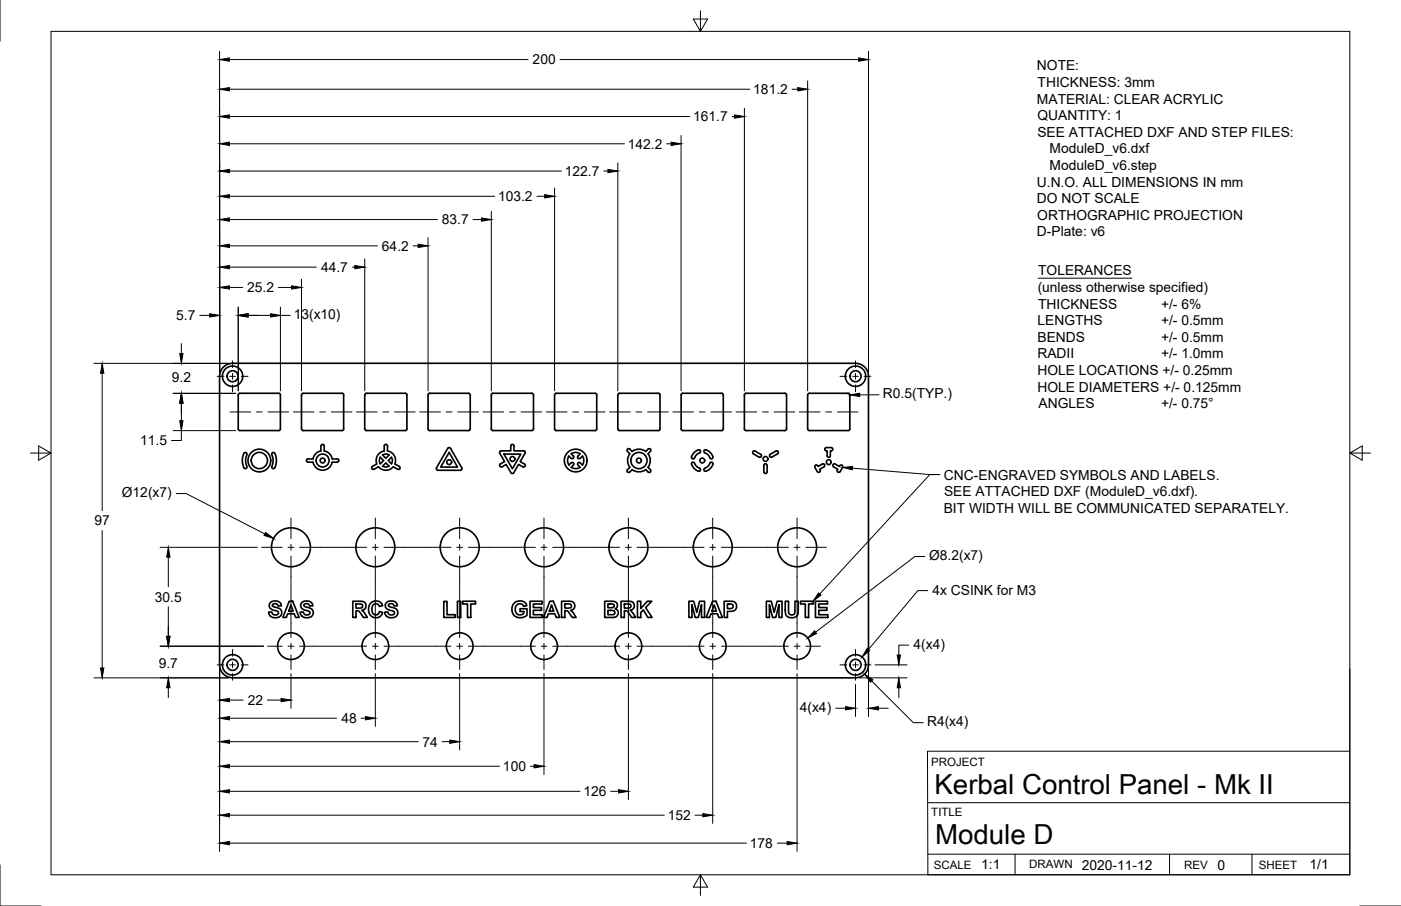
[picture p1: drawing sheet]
<svg xmlns="http://www.w3.org/2000/svg" width="432mm" height="279mm" viewBox="0 0 432 279" stroke-linecap="round" stroke-linejoin="round" font-family="sans-serif">
<!-- layer: Visible -->
<g fill="none" stroke="#000" stroke-width=".51">
<path d="M67.7 116v89M67.7 116a4 4 0 0 1 4-4h192a4 4 0 0 1 4 4v89a4 4 0 0 1-4 4h-192a4 4 0 0 1-4-4M73.7 121.4h12.5l.2 .4v10.7l-.5 .3-12.2-.1-.3-.4v-10.5zM75.2 139.8a5 5 0 0 0 .1 4.6 .5 .5 0 0 0 .6 0 .5 .5 0 0 0 .2-.6M75.2 139.8a.5 .5 0 0 1 .6-.2 .5 .5 0 0 1 .3 .6l-.4 1.8 .4 1.8M84.7 139.8a.5 .5 0 0 0-.7-.2 .5 .5 0 0 0-.2 .6l.4 1.8-.4 1.8M84.7 139.8a4.9 4.9 0 0 1-.2 4.6 .5 .5 0 0 1-.6 0 .5 .5 0 0 1-.1-.6M93 121.5l.4-.2 12.3 .1 .2 .4v10.7l-.5 .3-12.2-.1-.3-.4zM112.5 121.5l.4-.2 12.3 .1 .2 .4v10.7l-.5 .3-12.2-.1-.3-.4zM132 121.5l.4-.2 12.3 .1 .2 .4v10.7l-.5 .3-12.2-.1-.3-.4zM138.1 138.1h.5l.3 .2 3.4 6-.1 .6-7.2 .1-.5-.2v-.5zM138.4 139.5l2.6 4.5h-5.2z"/>
<path d="M151.5 121.5l.4-.2 12.3 .1 .2 .4v10.7l-.5 .3-12.2-.1-.3-.4zM154.5 139h2.9v-1.5a.49 .49 0 0 1 .5-.5 .49 .49 0 0 1 .5 .5v1.5h3M154.5 139l-.4 .1-.1 .5 1.5 2.7-1.3 .8a.49 .49 0 0 0-.2 .7 .49 .49 0 0 0 .7 .2M161.4 139l.3 .1 .2 .5-1.6 2.7 1.4 .8a.5 .5 0 0 1 .1 .7 .5 .5 0 0 1-.6 .2M170.9 121.8v10.5M170.9 121.8l.5-.5 12.3 .1 .2 .4v10.5l-.5 .5h-12l-.5-.5M178.8 140l-.7 .6a.5 .5 0 0 0 0 .7 .5 .5 0 0 0 .7 0l.7-.7 .4 1.4-.4 1.4-.7-.7a.5 .5 0 0 0-.7 0 .5 .5 0 0 0 0 .7l.7 .7M178.8 139.9l-1.4-.4-1.4 .5 .7 .6a.5 .5 0 0 1 0 .7 .5 .5 0 0 1-.7 0l-.7-.6-.4 1.3 .4 1.4 .7-.7a.5 .5 0 0 1 .7 0 .5 .5 0 0 1 0 .7l-.7 .7 1.4 .4 1.4-.4M190.4 121.8v10.5M190.4 121.8l.5-.5 12.3 .1 .2 .4v10.5l-.5 .5h-12l-.5-.5M193.4 139.2l.7 .7a3.5 3.5 0 0 0 0 4.2l-.7 .8a.5 .5 0 0 0 0 .7 .5 .5 0 0 0 .7 0l.7-.8 1.8 .7a3.5 3.5 0 0 0 2.4-.7l.7 .8M199.7 138.5l-.7 .7a3.5 3.5 0 0 0-4.2 0l-.7-.7a.5 .5 0 0 0-.7 0 .5 .5 0 0 0 0 .7"/>
<path d="M199.8 138.5a.5 .5 0 0 1 .7 0 .5 .5 0 0 1 0 .7M200.4 139.2l-.7 .7a3.5 3.5 0 0 1 0 4.2l.7 .8M210 121.5l.4-.2 12.3 .1 .2 .4v10.7l-.5 .3-12.2-.1-.3-.4zM215.3 138.7a.5 .5 0 0 1 .6 .3 .5 .5 0 0 1-.3 .7M215.3 138.7a2.73 2.73 0 0 0-2.1 2.6 .5 .5 0 0 0 .9-.1l.4-.8 1.1-.7M217.3 139.7l1.1 .7 .4 .8M217.6 138.7a.5 .5 0 0 0-.6 .3 .5 .5 0 0 0 .3 .7M217.6 138.7a2.67 2.67 0 0 1 2 2.6 .5 .5 0 0 1-.8-.1M229.5 121.5l.4-.2 12.3 .1 .2 .4v10.7l-.5 .3-12.2-.1-.3-.4zM232.2 140a.5 .5 0 0 1-.2-.7 .5 .5 0 0 1 .7-.2l1.7 1a.5 .5 0 0 1 .2 .7 .5 .5 0 0 1-.7 .2l-1.7-1M239.7 140a.5 .5 0 0 0 .1-.7 .5 .5 0 0 0-.6-.2l-1.8 1a.5 .5 0 0 0-.2 .7 .5 .5 0 0 0 .7 .2l1.7-1M249 121.5l.4-.2 12.3 .1 .2 .4v10.7l-.5 .3-12.2-.1-.3-.4z"/>
<path d="M254.7 139h.2v1.5a.5 .5 0 0 0 .5 .5 .5 .5 0 0 0 .5-.5v-1.5h.3M254.7 139a.5 .5 0 0 1-.5-.5 .5 .5 0 0 1 .5-.5h1.5a.5 .5 0 0 1 .5 .5 .5 .5 0 0 1-.5 .5M94.5 141.8l.4-.3h1.6a2.95 2.95 0 0 1 2.4-2.4v-1.6a.5 .5 0 0 1 .5-.5 .5 .5 0 0 1 .5 .5v1.6a2.98 2.98 0 0 1 2.5 2.4h1.5a.5 .5 0 0 1 .5 .5 .5 .5 0 0 1-.5 .5h-1.5a3 3 0 0 1-3 2.5 3 3 0 0 1-2.9-2.5h-1.6a.5 .5 0 0 1-.4-.7zM114.8 143.8l1.3-.7a2.97 2.97 0 0 1 2.3-4v-1.6a.5 .5 0 0 1 .5-.5 .5 .5 0 0 1 .5 .5v1.6a2.97 2.97 0 0 1 2.3 4l1.4 .7a.5 .5 0 0 1 .2 .7 .5 .5 0 0 1-.7 .2l-1.4-.7M114.8 143.9a.5 .5 0 0 0-.2 .6 .5 .5 0 0 0 .7 .2l1.3-.7a3 3 0 0 0 4.6-.1M117.2 141l1 1-1 1-.3-1.2zM119.9 143.7l-1.2 .3-.8-.3 1-1 1 1.1M119.9 140.3l-1.2-.3-.8 .3 1 1 1-1M120.6 141l.3 1.2-.3 .8-1-1zM154.7 144l1.3-.8 1.5 2.6 .4 .2 .5-.2 1.4-2.6 1.3 .8M155.3 140h5.2l-2.6 4.5zM200.5 144.9a.5 .5 0 0 1 0 .7 .5 .5 0 0 1-.7 0"/>
<path d="M213.2 142.7a.5 .5 0 0 1 .9 .2l.4 .7 1.1 .8a.5 .5 0 0 1 .3 .6 .5 .5 0 0 1-.6 .3 2.74 2.74 0 0 1-2.1-2.6zM218.8 142.9l-.8 1-.7 .5a.5 .5 0 0 0-.3 .6 .5 .5 0 0 0 .6 .3 2.67 2.67 0 0 0 2-2.6 .5 .5 0 0 0-.8 .2M235.4 143.5v2M235.4 143.5a.5 .5 0 0 1 .5-.5 .5 .5 0 0 1 .5 .5v2a.5 .5 0 0 1-.5 .5 .5 .5 0 0 1-.5-.5M251.1 144.1l.8 1.3M252.8 144.9a.5 .5 0 0 1-.2 .7 .5 .5 0 0 1-.7-.2M253.9 144l-1.3 .7 .2 .2M253.9 144a.49 .49 0 0 0 .2-.7 .49 .49 0 0 0-.7-.2l-1.3 .7-.1-.2a.5 .5 0 0 0-.7-.2 .5 .5 0 0 0-.1 .7M256.9 144l1.3 .7-.1 .2M256.9 144a.49 .49 0 0 1-.2-.7 .49 .49 0 0 1 .7-.2l1.3 .7 .2-.2a.5 .5 0 0 1 .6-.2 .5 .5 0 0 1 .2 .7M258.1 144.9a.5 .5 0 0 0 .2 .7 .5 .5 0 0 0 .6-.2M259.7 144.1l-.7 1.3"/>
<path d="M83.3 185.8l.8-.4 1-.1 .6 .2 .7 .5 .3 .8-1 .1-.3-.6-.5-.1h-.6l-.4 .4 .2 .4 2 .7 .6 .5 .1 1.1-.6 .9-.7 .3h-1.1l-1.3-.8-.3-.9 1-.1 .3 .7 .7 .3 .7-.2 .4-.5-.3-.4-1.8-.6-.6-.5-.2-.9zM89.1 185.4h1.1l2 5h-1.1l-.4-1.1h-2l-.4 1.1h-1.1zM89.7 186.6l.7 1.8h-1.4zM93 185.8l.8-.4 1-.1 .6 .2 .7 .5 .3 .8-1 .1-.3-.6-.5-.1h-.5l-.5 .4 .3 .4 1.6 .5 .8 .6 .2 1.1-.5 .9-.8 .4h-1.1l-.8-.3-.6-.6-.2-.8 1-.1 .3 .7 .7 .3 .7-.2 .3-.5-.2-.4-1.6-.6-.7-.4-.3-1zM108.7 185.4h2.7l1.1 .5 .3 .7-.1 .8-.6 .6-.6 .2 .8 .7 .9 1.5h-1.2l-.7-1.1a1.34 1.34 0 0 0-1.6-1v2.1h-1zM109.7 186.3h1.7l.4 .4-.1 .5-.4 .3h-1.6zM114.2 186l.8-.5 1.1-.2 .8 .2 .8 .7 .2 .6-1 .2-.5-.7h-1.1l-.7 1.2 .1 1.3 .7 .7h.9l.7-.9 .9 .3-.7 1.2-.8 .4h-1l-.6-.3-.8-.7-.4-.8v-1.1zM119.1 185.8l.8-.4 .9-.1 .8 .2 .6 .5 .3 .8-1 .1-.3-.6-.6-.1h-.5l-.4 .4 .3 .4 1.6 .5 .8 .7 .2 1.1-.6 .9-.8 .3h-1.1l-.7-.3-.6-.6-.2-.8 .9-.1 .4 .7 .6 .3 .8-.2 .3-.5-.2-.4-1.7-.6-.7-.4-.3-.9zM136.8 185.5h1v4.1h2.5v.8h-3.5zM141 185.4h1v5h-1zM142.6 185.4h4v.9h-1.5v4.1h-1v-4.1h-1.5zM158.5 186l1.4-.7 1.1 .1 .7 .3 .7 1.1-1 .2-.7-.8-1.1 .1-.7 .9v1.3l.7 1 1 .1 .8-.4v-.6h-1.1v-.9h2.1v2l-.8 .5-1.1 .3-1.2-.1-.8-.5-.4-.7-.3-1 .1-1.2z"/>
<path d="M163.4 185.4h3.7v.9h-2.7v1.1h2.5v.8h-2.5v1.4h2.8v.8h-3.8zM169.5 185.4h1l2.1 5h-1.2l-.4-1.1h-2l-.4 1.1h-1.1zM170 186.6l.7 1.8h-1.4zM173.1 185.4l2.9 .1 1 .5 .2 .6-.1 .8-.5 .6-.7 .2 .7 .6 1 1.6h-1.2l-.8-1.1a1.37 1.37 0 0 0-1.5-1v2.1h-1zM174.1 186.3l1.8 .1 .2 .6-.4 .5h-1.6zM186.4 185.4l3.3 .2 .6 .9-.3 1a.28 .28 0 0 0-.3 .3 .28 .28 0 0 0 .4 .2l.5 1-.6 1.1-.6 .3h-3zM187.4 186.2l1.6 .1 .3 .3v.4l-.4 .4h-1.5zM187.4 188.2l1.8 .1 .3 .5-.1 .5-.4 .2-1.6 .1zM191.4 185.4l3 .1 .9 .5 .2 .6-.1 .8-.5 .6-.7 .2 .7 .6 1 1.6h-1.2l-.7-1.1a1.37 1.37 0 0 0-1.6-1v2.1h-1zM192.4 186.3h1.7l.4 .7-.4 .5h-1.7zM196.5 185.4h1v2.2l2-2.2h1.4l-1.9 2 2 3h-1.3l-1.4-2.3-.8 .8v1.5h-1zM212.3 185.4h1.5l.9 3.4 .9-3.4h1.5v5h-.9v-3.9l-1 3.9h-1l-.9-3.9v3.9h-1z"/>
<path d="M219.6 185.4h1.1l2 5h-1.1l-.5-1.1h-2l-.4 1.1h-1.1zM220.1 186.6l.7 1.8h-1.4zM223.2 185.4l2.8 .1 .5 .3 .5 .6v1.1l-.5 .7-.5 .2-1.8 .1v1.9h-1zM224.2 186.3l1.5 .1 .3 .4-.2 .6-.5 .3h-1.1zM236.2 185.4h1.5l.9 3.4 .9-3.4h1.5v5h-.9v-3.9l-1 3.9h-1l-1-3.9v3.9h-.9zM242 185.4h1l.1 3.6 .2 .4 .5 .2 .8-.1 .4-.5v-3.6h1l-.1 3.9-.5 .9-1.7 .3-1.3-.6-.4-1.1zM246.7 185.4h4v.9h-1.5v4.1h-1v-4.1h-1.5zM251.3 185.4h3.8v.9h-2.8v1.1h2.6v.8h-2.6v1.4h2.8v.8h-3.8z"/>
<circle cx="71.7" cy="116" r="1.7"/>
<circle cx="71.7" cy="116" r="3.1"/>
<circle cx="263.7" cy="116" r="1.7"/>
<circle cx="263.7" cy="116" r="3.1"/>
<circle cx="79.9" cy="142" r="3.5"/>
<circle cx="79.9" cy="142" r="2.51"/>
<circle cx="99.4" cy="142" r=".75"/>
<circle cx="99.4" cy="142" r="2"/>
<circle cx="138.4" cy="142.5" r=".75"/>
<circle cx="157.9" cy="141.5" r=".75"/>
<circle cx="177.4" cy="142" r="3.5"/>
<circle cx="196.9" cy="142" r=".75"/>
<circle cx="196.9" cy="142" r="2.51"/>
<circle cx="216.4" cy="142" r=".75"/>
<circle cx="235.9" cy="141.5" r=".75"/>
<circle cx="255.4" cy="142.5" r=".75"/>
<circle cx="89.7" cy="168.8" r="6"/>
<circle cx="115.7" cy="168.8" r="6"/>
<circle cx="141.7" cy="168.8" r="6"/>
<circle cx="167.7" cy="168.8" r="6"/>
<circle cx="193.7" cy="168.8" r="6"/>
<circle cx="219.7" cy="168.8" r="6"/>
<circle cx="245.7" cy="168.8" r="6"/>
<circle cx="89.7" cy="199.3" r="4.1"/>
<circle cx="115.7" cy="199.3" r="4.1"/>
<circle cx="141.7" cy="199.3" r="4.1"/>
<circle cx="167.7" cy="199.3" r="4.1"/>
<circle cx="193.7" cy="199.3" r="4.1"/>
<circle cx="219.7" cy="199.3" r="4.1"/>
<circle cx="245.7" cy="199.3" r="4.1"/>
<circle cx="71.7" cy="205" r="1.7"/>
<circle cx="71.7" cy="205" r="3.1"/>
<circle cx="263.7" cy="205" r="1.7"/>
<circle cx="263.7" cy="205" r="3.1"/>
</g>
<!-- layer: Border -->
<path d="M0 0v12.7M15.7 9.7h400.3v260.1h-400.3zM215.9 3.3v6.4l-2.2-3.8h4.4l-2.2 3.8M9.4 139.7h6.3l-3.8-2.2v4.4l3.8-2.2M416 139.7l3.8 2.2v-4.4l-3.8 2.2h6.4M0 266.7v12.7h12.7M215.9 269.8l2.2 3.8h-4.4l2.2-3.8v6.3M419.1 279.4h12.7" fill="none" stroke="#000" stroke-width=".31"/>
<!-- layer: Titleblock -->
<path d="M416 206.3v63.5h-130l-.1-38.1h130.1M286 247.5h130M286 263.4h130M312.8 263.4v6.4M360.5 263.4v6.4M385.9 263.4v6.4" fill="none" stroke="#000" stroke-width=".31"/>
<!-- layer: Annotations -->
<path d="M320 85.8h28.8M262.7 144.4l23.9 1.9h3h-3l-33.9 36.9" fill="none" stroke="#000" stroke-width=".31"/>
<!-- layer: Center Lines -->
<g fill="none" stroke="#000" stroke-width=".31">
<path d="M66.9 116.1h2.1M70.8 116.1h1.8M71.7 111.3v2.1M71.7 115.1v1.8M71.7 118.7v2.1M74.4 116.1h2M258.9 116.1h2.1M262.8 116.1h1.8M263.7 111.3v2.1M263.7 115.1v1.8M263.7 118.7v2.1M266.3 116.1h2.1"/>
<path d="M70.9 127h6.3M79 127h1.8M82.6 127h6.4M90.4 127h6.4M98.5 127h1.8M102.1 127h6.4M109.9 127h6.3M118 127h1.8M121.6 127h6.4M129.4 127h6.3M137.5 127h1.8M141.1 127h6.4"/>
<path d="M148.9 127h6.3M157 127h1.8M160.6 127h6.4M168.4 127h6.4M176.5 127h1.8M180.1 127h6.4M187.9 127h6.3M196 127h1.8M199.6 127h6.4M207.4 127h6.3M215.5 127h1.8M219.1 127h6.4"/>
<path d="M226.9 127h6.3M235 127h1.8M238.6 127h6.4M246.4 127h6.3M254.5 127h1.8M258.1 127h6.4M89.7 159.7v6.4M115.7 159.7v6.4M141.7 159.7v6.4M167.7 159.7v6.4M193.7 159.7v6.4M219.7 159.7v6.4"/>
<path d="M245.7 159.7v6.4M80.6 168.8h6.4M88.8 168.8h1.8M89.7 167.9v1.8M89.7 171.5v6.3M92.4 168.8h6.3M106.6 168.8h6.4M114.8 168.8h1.8M115.7 167.9v1.8M115.7 171.5v6.3M118.3 168.8h6.4M132.6 168.8h6.4"/>
<path d="M140.8 168.8h1.8M141.7 167.9v1.8M141.7 171.5v6.3M144.4 168.8h6.3M158.6 168.8h6.4M166.8 168.8h1.8M167.7 167.9v1.8M167.7 171.5v6.3M170.3 168.8h6.4M184.6 168.8h6.4M192.8 168.8h1.8M193.7 167.9v1.8"/>
<path d="M193.7 171.5v6.3M196.3 168.8h6.4M210.6 168.8h6.4M218.8 168.8h1.8M219.7 167.9v1.8M219.7 171.5v6.3M222.4 168.8h6.3M236.6 168.8h6.4M244.8 168.8h1.8M245.7 167.9v1.8M245.7 171.5v6.3M248.3 168.8h6.4"/>
<path d="M82.5 199.3h4.5M88.8 199.3h1.8M89.7 192.1v4.5M89.7 198.4v1.8M92.4 199.3h4.4M108.5 199.3h4.5M114.8 199.3h1.8M115.7 192.1v4.5M115.7 198.4v1.8M118.3 199.3h4.6M134.5 199.3h4.5M140.8 199.3h1.8"/>
<path d="M141.7 192.1v4.5M141.7 198.4v1.8M144.4 199.3h4.4M160.5 199.3h4.5M166.8 199.3h1.8M167.7 192.1v4.5M167.7 198.4v1.8M170.3 199.3h4.5M186.5 199.3h4.5M192.8 199.3h1.8M193.7 192.1v4.5M193.7 198.4v1.8"/>
<path d="M196.3 199.3h4.6M212.5 199.3h4.5M218.8 199.3h1.8M219.7 192.1v4.5M219.7 198.4v1.8M222.4 199.3h4.4M238.5 199.3h4.5M244.8 199.3h1.8M245.7 192.1v4.5M245.7 198.4v1.8M248.3 199.3h4.5M66.9 205h2.1"/>
<path d="M70.8 205h1.8M71.7 200.3v2.1M71.7 204.2v1.7M71.7 207.7v2.1M74.4 205h2M89.7 202v4.5M115.7 202v4.5M141.7 202v4.5M167.7 202v4.5M193.7 202v4.5M219.7 202v4.5M245.7 202v4.5"/>
<path d="M258.9 205h2.1M262.8 205h1.8M263.7 200.3v2.1M263.7 204.2v1.7M263.7 207.7v2.1M266.3 205h2.1"/>
</g>
<!-- layer: Dimensions -->
<g fill="none" stroke="#000" stroke-width=".31">
<path d="M67.7 15.8v99M70.7 18.4h92.1M172.6 18.4h92M267.7 15.8v99M70.7 35.9h141.9M70.7 27.5h160.4M225.7 35.9h.7M229.4 33.4v87.1M244.1 27.5h1.8M248.9 25v95.5M70.7 52.7h102.4M70.7 44.3h121.8"/>
<path d="M170.9 58v62.5M186.1 52.7h1.3M190.4 50.2v70.3M205.5 44.3h1.4M209.9 41.8v78.7M70.7 75.8h45.7M70.7 67.7h64.1M70.7 60.5h81.7M112.4 79.8v40.7M127.3 75.8h1.6M131.9 73.3v47.2M145.8 67.7h2.6"/>
<path d="M151.4 65.2v55.3M165.5 60.5h2.4M61.6 97.3h3M70.7 88.6h4.1M70.7 82.4h26.8M73.4 94.7v25.8M76.5 97.3h6.9M85.8 88.6h4.1M86.4 97.3h3.1M86.4 94.7v25.8M92.9 86.1v34.4M108.6 82.4h.8"/>
<path d="M29 112.1h41.4M31.5 115.1v42.4M55.9 106v3M53.4 121.3h19.3M53.4 132.8h19.3M55.9 132.8v3h-3M55.9 124.4v5.4M270.9 121.8h-5.9M54.3 152.2h3.1l24.2 12.5M31.5 163.6v42.4M49.3 168.8h30.1M51.9 171.8v9.2"/>
<path d="M285 171.6h-3l-30.6 23.3M49.3 199.3h31.9M51.9 187.1v9.1M280.1 198.9h-3.1v3.1M285.9 182.1h-3l-15.2 18.2M29 209h41.4M51.9 212.1v3M67.7 206.3v56.3M70.7 215.9h4.3M82.4 215.9h4.2M89.7 207.7v10.7M115.7 207.7v16.3"/>
<path d="M141.7 207.7v23.6M167.7 207.7v31.1M193.7 207.7v38.9M219.7 207.7v46.2M245.7 207.7v54.9M257.6 218.4h3M263.7 211.1v9.9M264.9 209h14.7M267.7 206.3v14.7M268.6 210l12.9 12.9h3M269.7 205h9.9M270.7 218.4h3.1"/>
<path d="M277 212.1v3M70.7 221.5h33.1M70.7 228.7h58.2M70.7 236.3h83.3M111.3 221.5h1.3M136.3 228.7h2.3M163.4 236.3h1.2M70.7 244h108M70.7 251.4h134M188.2 244h2.4M214.2 251.4h2.4M70.7 260h159.4"/>
<path d="M239.6 260h3"/>
</g>
<g fill="#000" stroke="#000" stroke-width=".31">
<path d="M67.7 18.4l3-.5v1zM264.6 17.9l3.1 .5-3.1 .5zM67.7 35.9l3-.5v1zM67.7 27.5l3-.5v1zM226.4 35.4l3 .5-3 .5zM245.9 27l3 .5-3 .5zM67.7 52.7l3-.5v1.1zM67.7 44.3l3-.5v1.1zM187.4 52.2l3 .5-3 .6zM206.9 43.8l3 .5-3 .6zM67.7 75.8l3-.5v1zM67.7 67.7l3-.5v1z"/>
<path d="M67.7 60.5l3-.5v1zM128.9 75.3l3 .5-3 .5zM148.4 67.2l3 .5-3 .5zM167.9 60l3 .5-3 .5zM64.6 96.8l3.1 .5-3.1 .5zM67.7 88.6l3-.5v1.1zM67.7 82.4l3-.5v1zM73.4 97.3l3.1-.5v1zM83.4 96.8l3 .5-3 .5zM89.9 88.1l3 .5-3 .6zM109.4 81.9l3 .5-3 .5zM31.5 112.1l.5 3h-1z"/>
<path d="M55.4 109h1l-.5 3.1zM55.9 121.3l.5 3.1h-1zM55.4 129.8h1l-.5 3zM261.9 121.8l3.1-.5v1zM51.9 168.8l.5 3h-1zM81.9 164.2l2.4 1.9-2.9-1zM51.4 196.2h1l-.5 3.1zM251.1 194.5l.6 .8-2.8 1.5zM267.3 200l.7 .6-2.3 2zM31 206h1l-.5 3zM51.9 209l.5 3.1h-1zM67.7 215.9l3-.5v1z"/>
<path d="M86.6 215.4l3.1 .5-3.1 .5zM260.6 217.9l3.1 .5-3.1 .5zM266.5 207.9l2.5 1.8-.7 .7zM267.7 218.4l3-.5v1zM277 209l.5 3.1h-1zM276.5 202h1l-.5 3zM67.7 221.5l3-.5v1zM67.7 228.7l3-.5v1zM67.7 236.3l3-.5v1zM112.6 221l3.1 .5-3.1 .5zM138.6 228.2l3.1 .5-3.1 .5zM164.6 235.8l3.1 .5-3.1 .5z"/>
<path d="M67.7 244l3-.5v1zM67.7 251.4l3-.5v1zM67.7 260l3-.5v1zM190.6 243.5l3.1 .5-3.1 .5zM216.6 250.9l3.1 .5-3.1 .5zM242.6 259.5l3.1 .5-3.1 .5z"/>
</g>
<!-- layer: Phantom Lines -->
<g fill="none" stroke="#000" stroke-width=".31">
<path d="M89.7 177.8v14.3M98.7 168.8h7.9M115.7 177.8v14.3M124.7 168.8h7.9M141.7 177.8v14.3M150.7 168.8h7.9M167.7 177.8v14.3M176.7 168.8h7.9M193.7 177.8v14.3M202.7 168.8h7.9M219.7 177.8v14.3M228.7 168.8h7.9"/>
<path d="M245.7 177.8v14.3M96.8 199.3h11.7M122.9 199.3h11.6M148.8 199.3h11.7M174.8 199.3h11.7M200.9 199.3h11.6M226.8 199.3h11.7"/>
</g>
<!-- layer: Annotations -->
<path d="M259.7 144.1l3.1-.2-.1 1zM252.3 182.8l.7 .7-2.4 1.9z" fill="#000" stroke="#000" stroke-width=".31"/>
<g font-size="8.5">
<text x="288" y="244.8">Kerbal Control Panel - Mk II</text>
<text x="288.2" y="260.2">Module D</text>
</g>
<g font-size="4.3">
<text x="164.2" y="19.9">200</text>
<text x="319.6" y="21.7">NOTE:</text>
<text x="232.2" y="29">181.2</text>
<text x="319.8" y="26.8">THICKNESS: 3mm</text>
<text x="319.6" y="31.9">MATERIAL: CLEAR ACRYLIC</text>
<text x="213.7" y="37.4">161.7</text>
<text x="319.7" y="37">QUANTITY: 1</text>
<text x="193.5" y="45.9">142.2</text>
<text x="319.7" y="42.2">SEE ATTACHED DXF AND STEP FILES:</text>
<text x="323.5" y="47.3">ModuleD_v6.dxf</text>
<text x="323.5" y="52.4">ModuleD_v6.step</text>
<text x="174.1" y="54.3">122.7</text>
<text x="319.6" y="57.5">U.N.O. ALL DIMENSIONS IN mm</text>
<text x="153.5" y="62">103.2</text>
<text x="319.6" y="62.7">DO NOT SCALE</text>
<text x="136.2" y="69.2">83.7</text>
<text x="319.7" y="67.8">ORTHOGRAPHIC PROJECTION</text>
<text x="117.7" y="77.3">64.2</text>
<text x="319.6" y="72.9">D-Plate: v6</text>
<text x="99" y="83.9">44.7</text>
<text x="320" y="84.9">TOLERANCES</text>
<text x="76.2" y="90.1">25.2</text>
<text x="319.8" y="90">(unless otherwise specified)</text>
<text x="320" y="95.1">THICKNESS</text>
<text x="357.8" y="95.1">+/- 6%</text>
<text x="54.3" y="98.8">5.7</text>
<text x="90.5" y="98.3">13(x10)</text>
<text x="319.8" y="100.3">LENGTHS</text>
<text x="357.8" y="100.3">+/- 0.5mm</text>
<text x="319.8" y="105.4">BENDS</text>
<text x="357.8" y="105.4">+/- 0.5mm</text>
<text x="319.7" y="110.6">RADII</text>
<text x="357.8" y="110.6">+/- 1.0mm</text>
<text x="53" y="117.8">9.2</text>
<text x="319.7" y="115.7">HOLE LOCATIONS +/- 0.25mm</text>
<text x="272.1" y="122.8">R0.5(TYP.)</text>
<text x="319.7" y="120.8">HOLE DIAMETERS +/- 0.125mm</text>
<text x="320.1" y="125.9">ANGLES</text>
<text x="357.8" y="125.9">+/- 0.75°</text>
<text x="43.2" y="137.4">11.5</text>
<text x="290.9" y="147.9">CNC-ENGRAVED SYMBOLS AND LABELS.</text>
<text x="37.6" y="153.3">Ø12(x7)</text>
<text x="291" y="153">SEE ATTACHED DXF (ModuleD_v6.dxf).</text>
<text x="290.9" y="158.2">BIT WIDTH WILL BE COMMUNICATED SEPARATELY.</text>
<text x="29.1" y="162.1">97</text>
<text x="286.4" y="172.7">Ø8.2(x7)</text>
<text x="47.7" y="185.5">30.5</text>
<text x="287.4" y="183.6">4x CSINK for M3</text>
<text x="281.6" y="200">4(x4)</text>
<text x="48.9" y="206">9.7</text>
<text x="76.3" y="217.4">22</text>
<text x="246.5" y="219.5">4(x4)</text>
<text x="105.2" y="223">48</text>
<text x="285.7" y="223.9">R4(x4)</text>
<text x="130.2" y="230.3">74</text>
<text x="155" y="237.8">100</text>
<text x="179.8" y="245.5">126</text>
<text x="205.8" y="252.9">152</text>
<text x="231.1" y="261.5">178</text>
<text x="302.4" y="267.9">1:1</text>
<text x="333.4" y="268.2">2020-11-12</text>
<text x="375.2" y="268.2">0</text>
<text x="403.6" y="268">1/1</text>
</g>
<g font-size="3.5">
<text x="287" y="236.2">PROJECT</text>
<text x="287" y="251.5">TITLE</text>
<text x="287.8" y="267.8">SCALE</text>
<text x="317.2" y="267.8">DRAWN</text>
<text x="365" y="267.9">REV</text>
<text x="388" y="267.9">SHEET</text>
</g>
</svg>
